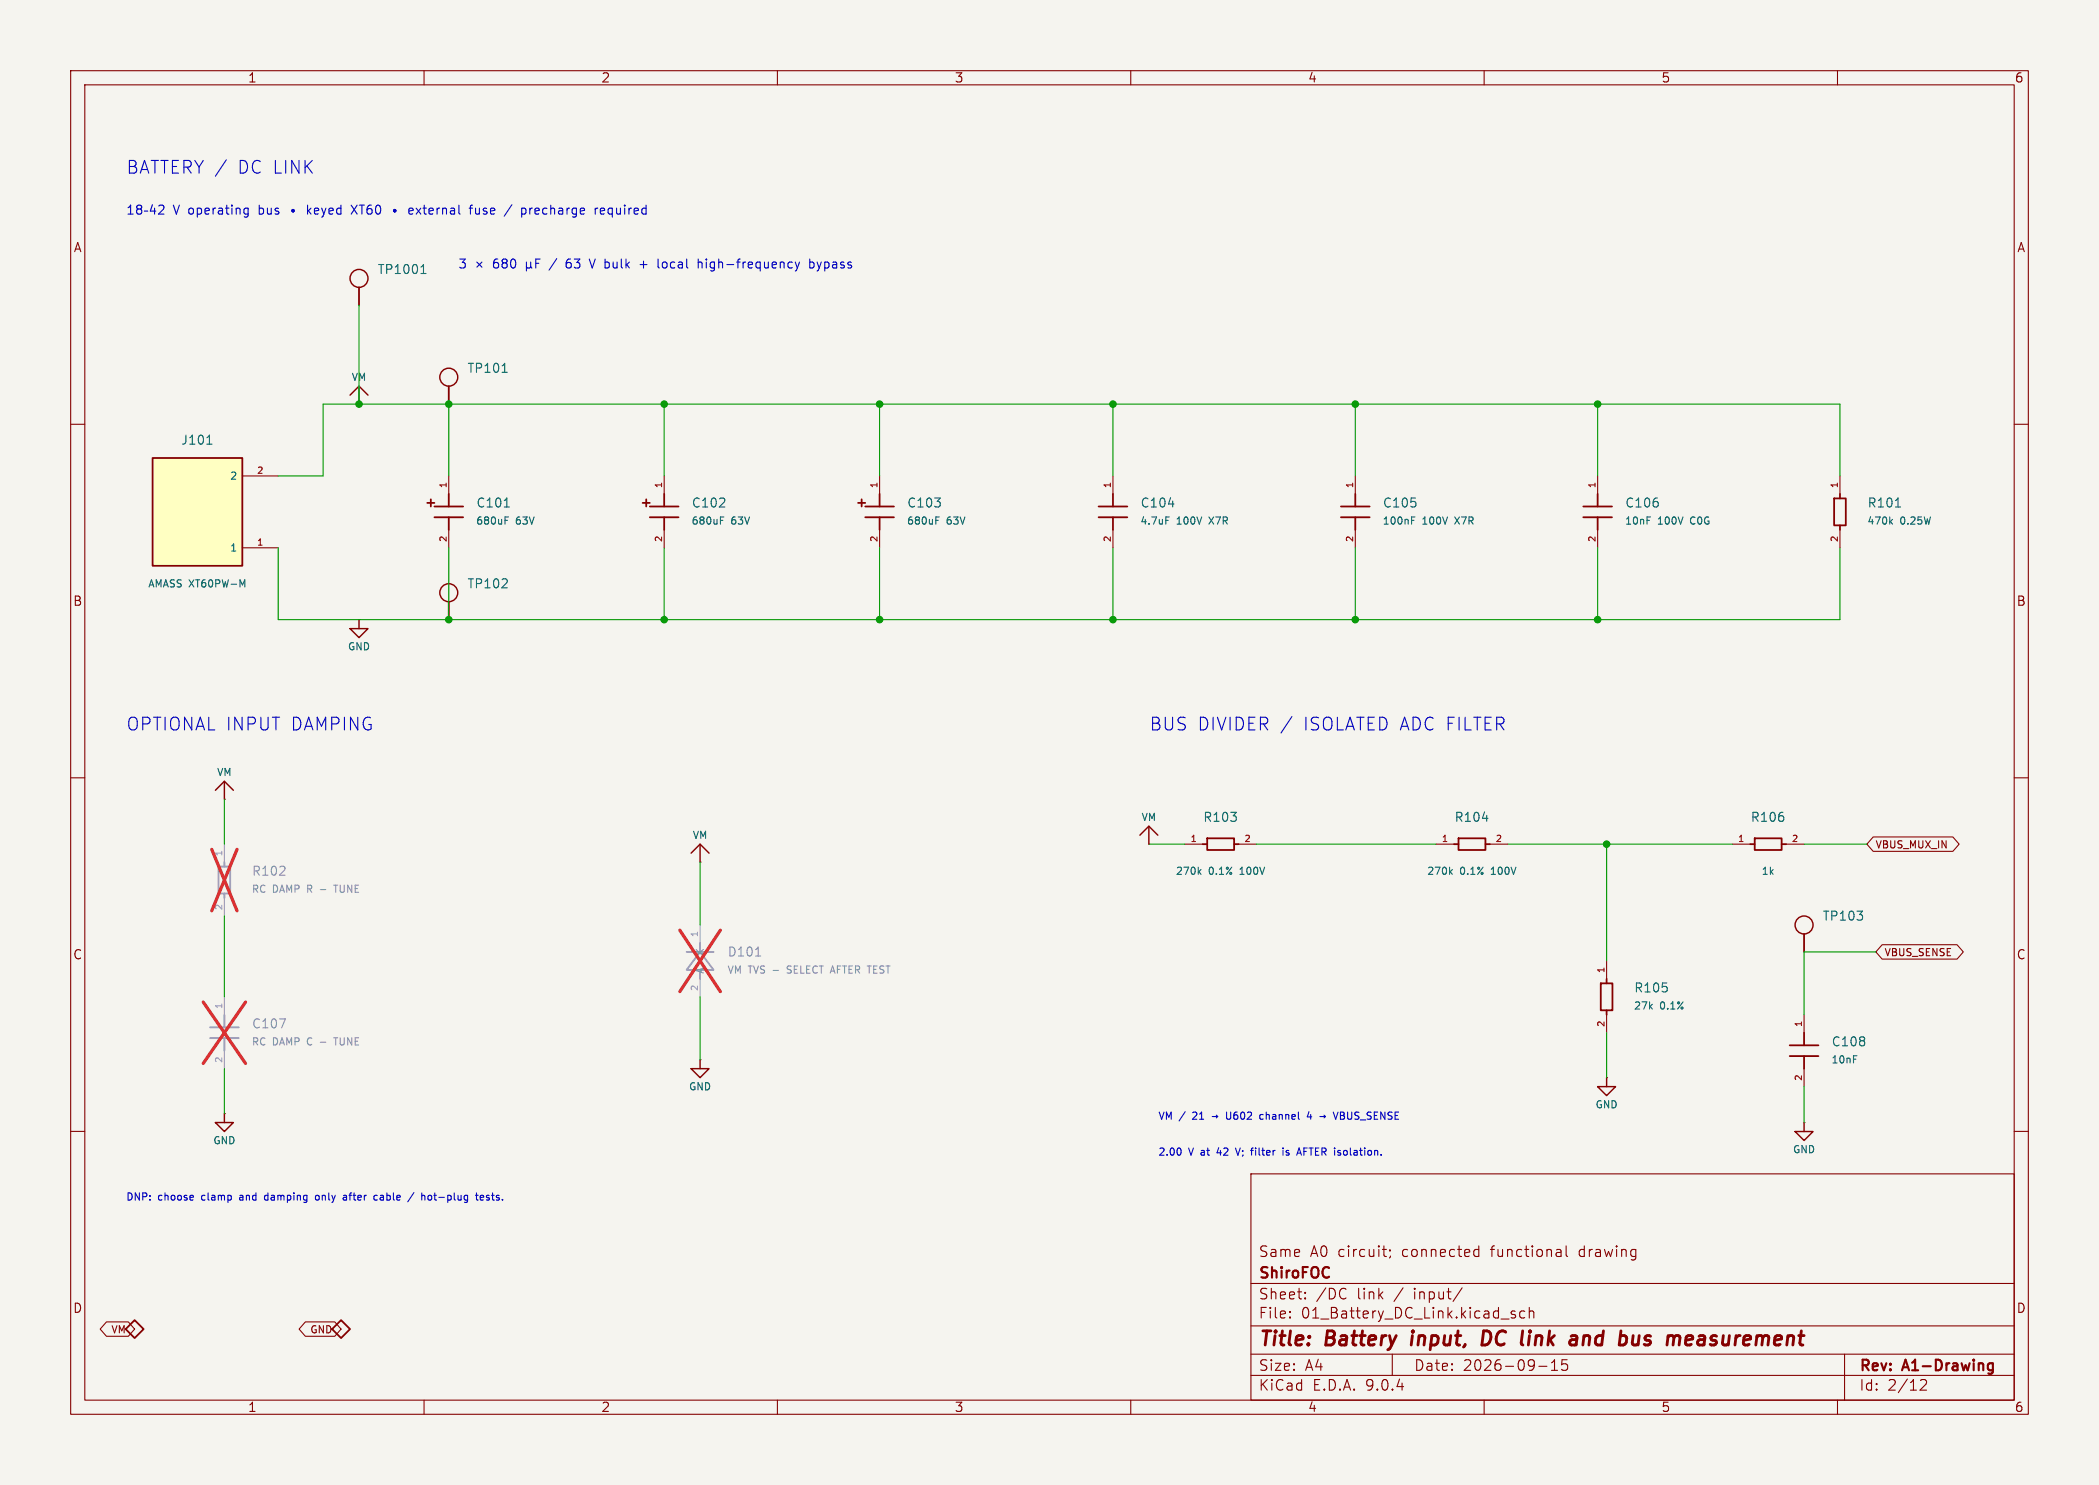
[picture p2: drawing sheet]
<svg xmlns="http://www.w3.org/2000/svg" width="297mm" height="210mm" viewBox="0 0 297 210" stroke-linecap="round" stroke-linejoin="round" font-family="sans-serif">
<path d="M0 0h297v210h-297z" fill="#f5f4ef" stroke="#f5f4ef" stroke-width=".14"/>
<g fill="none" stroke="#840000" stroke-width=".15">
<path d="M10 10h277v190h-277zM12 12h273v186h-273zM60 10v2M110 10v2M160 10v2M210 10v2M260 10v2M50.8 57.2h.1M10 60h2M63.5 67.3v2.6M63.5 74.9v2.6M94 67.3v2.6"/>
<path d="M94 74.9v2.6M191.8 67.3v2.6M191.8 74.9v2.6M226.1 67.3v2.6M226.1 74.9v2.6M260.3 67.3v2.6M260.3 74.9v2.6M285 60h2M50.8 87.6h.1M10 110h2M31.7 113h.1M203.2 119.4h2.5"/>
<path d="M210.8 119.4h2.6M245.1 119.4h2.5M252.7 119.4h2.6M285 110h2M227.3 135.9v2.5M31.7 157.5h.1M99.1 149.9h.1M227.3 152.4h.1M227.3 143.5v2.6M255.3 158.8h.1M255.3 143.5v2.6M255.3 151.1v2.6"/>
<path d="M10 160h2M177 166h108v32h-108zM195.6 176.7h.6M195.9 177.6l.3 .1M196.7 176.8v.1M196.7 176.8h-.1l.1 .1M196.7 177.6l-.1 .3M208.7 176.8l.1-.1 .4 .1M208.7 177.6l.1 .1 .4-.1M209.2 176.2v1.5M220.7 176.7l.2 .2v.8M220.9 177.6l-.2 .1"/>
<path d="M220.9 177.1h-.2M221.6 176.2v1.3l.2 .2M285 160h2M60 198v2M110 198v2M160 198v2M177 194.5h108M177 191.5h108M177 187.5h108M177 181.5h108M182.5 186.3h.1l-.1 .1M182.5 186.3v.1"/>
<path d="M182.5 185.5v.1M182.5 185.5h.1l-.1 .1M184.7 183.6v.1M184.7 183.6h-.1l.1 .1M184.7 182.8v.1M184.7 182.8h-.1l.1 .1M197 191.5v3M206.9 182.1l-1.3 2M210 198v2M213.8 185.7l.1 .1 .5 .2 .1 .1-.1 .2-.2 .1-.4-.1M214.4 185.5l-.4-.1-.2 .2M215.7 185.5l-.4-.1-.3 .3v.4l.2 .2 .1 .1 .4-.1"/>
<path d="M216.4 185.5a.37 .37 0 0 1 .6 .1v.8M216.4 184.9v1.5M217.7 193.2h1.2M219.5 193.8h.9M219.5 192.7l.5-.4v1.5M221.7 192.3h-.7v.7l.2-.1h.5l.1 .3-.1 .5-.2 .1h-.3l-.2-.1M260 198v2M261 191.5v6.5M272.6 195.4l-.1 .3-.8 .9h.9"/>
</g>
<path d="M281.6 192.8l.4 .1M282 192.8v1.2a.41 .41 0 0 1-.5 .3M282 193.7l-.4 .1" fill="none" stroke="#840000" stroke-width=".3"/>
<path d="M199.8 188.9l-.1 1.3M210.7 188.3l-.8-.1-.2 2h.5l.5-.3M216.5 188.2l.1 .1-.1 .1M224.1 188.9l-.1 1.3M224.7 188.9h-.3l-.3 .2M231.8 190l-.3 .2M231.9 188.9l-.1 1.3M238.9 188.9l.6 .1v.4l-1 .1M239.3 190.1l-.2 .1" fill="none" stroke="#840000" stroke-width=".4"/>
<g fill="none" stroke="#840000" stroke-width=".2">
<path d="M49.5 55.9l1.3-1.3 1.3 1.3M50.8 54.6v2.6M49.5 88.9h2.6l-1.3 1.3zM50.8 87.6v1.3M30.5 111.8l1.2-1.3 1.3 1.3M31.7 110.5v2.5M30.5 158.8h2.5l-1.3 1.2zM31.7 157.5v1.3M97.8 151.1h2.5l-1.2 1.3zM99.1 149.9v1.2M226.1 153.7h2.5l-1.3 1.2zM227.3 152.4v1.3"/>
<path d="M255.3 158.8v1.2M254 160h2.5l-1.2 1.3z"/>
<circle cx="50.8" cy="39.4" r="1.27"/>
<circle cx="63.5" cy="53.3" r="1.27"/>
<circle cx="63.5" cy="83.8" r="1.27"/>
</g>
<g fill="none" stroke="#840000" stroke-width=".25">
<path d="M50.8 40.6v2.6M63.5 54.6v2.6M60.5 71.1h1M61 70.6v1M61.5 71.6h4M61.5 73.2h4M63.5 69.9v1.7M63.5 73.2v1.7M90.9 71.1h1M91.4 70.6v1M91.9 71.6h4.1M91.9 73.2h4.1"/>
<path d="M94 69.9v1.7M94 73.2v1.7M189.7 71.6h4.1M189.7 73.2h4.1M191.8 69.9v1.7M191.8 73.2v1.7M224 71.6h4.1M224 73.2h4.1M226.1 69.9v1.7M226.1 73.2v1.7M259.5 70.5h1.7v3.8h-1.7zM260.3 69.9v.6"/>
<path d="M260.3 74.3v.6M63.5 85.1v2.5M205.7 119.4h.7M206.4 118.6h3.8v1.6h-3.8zM210.2 119.4h.6M247.6 119.4h.7M248.3 118.6h3.8v1.6h-3.8zM252.1 119.4h.6M226.5 139.1h1.7v3.8h-1.7zM227.3 138.4v.7M227.3 142.9v.6M253.2 147.8h4.1"/>
<path d="M253.2 149.4h4.1M255.3 146.1v1.7M255.3 149.4v1.7M17.8 188l1.2-1.3 1.3 1.3-1.3 1.2zM47 188l1.3-1.3 1.2 1.3-1.2 1.2z"/>
</g>
<g fill="none" stroke="#006464" stroke-width=".15">
<path d="M59.6 38.7h.7M59.8 37.6l.1-.2v1.3M71 52.6h.8M71.4 71.7h.7M71.5 73.1h.4M71.5 73.6h.3M101.9 73.1h.5M101.9 73.6h.4M199.7 73.1h.5M199.7 73.6h.4M233.1 73.1h.4M267.5 73.7l.3 .4"/>
<path d="M267.8 73.4l-.4 .4M268.2 71.7h.7M209.8 115.7h.7M205.2 123.3l.3 .4M205.5 123l-.4 .4M262.3 149.3h.4"/>
</g>
<path d="M30.9 122.6h1.7v3.8h-1.7zM31.7 121.9v.7M31.7 126.4v.6M29.7 145.3h4.1M29.7 146.8h4.1M31.7 143.5v1.8M31.7 146.8v1.8" fill="none" stroke="#9c9b98" stroke-width=".25"/>
<path d="M31.7 119.4v2.5M31.7 127v2.5M31.7 141v2.5M31.7 148.6v2.5" fill="none" stroke="#9c9b98" stroke-width=".15"/>
<path d="M47.2 125.2h.6M47.5 125.2v1M39.5 144.1h.9l-.6 1.3M47.2 146.8h.6M47.5 146.8v1" fill="none" stroke="#939391" stroke-width=".15"/>
<path d="M30 120.1l3.5 8.7M33.5 120.1l-3.5 8.7M28.8 141.7l5.9 8.7M34.7 141.7l-5.9 8.7" fill="none" stroke="#e12e31" stroke-width=".46"/>
<path d="M21.6 64.8h12.7v15.2h-12.7z" fill="#ffffc2"/>
<g fill="none" stroke="#840000" stroke-width=".25">
<path d="M21.6 64.8h12.7v15.2h-12.7zM121.4 71.1h1M121.9 70.6v1M122.4 71.6h4.1M122.4 73.2h4.1M124.5 69.9v1.7M124.5 73.2v1.7M155.4 71.6h4.1M155.4 73.2h4.1M157.5 69.9v1.7M157.5 73.2v1.7M170.2 119.4h.6"/>
<path d="M170.8 118.6h3.8v1.6h-3.8zM174.6 119.4h.7M255.3 132.1v2.5"/>
</g>
<g fill="none" stroke="#840000" stroke-width=".15">
<path d="M34.3 67.3h5.1M34.3 77.5h5.1M124.5 67.3v2.6M124.5 74.9v2.6M157.5 67.3v2.6M157.5 74.9v2.6M162.6 119.4h.1M167.6 119.4h2.6M175.3 119.4h2.5M265 118.4h11.3l.9 1-.9 1h-11.3l-.8-1zM99.1 121.9h.1M266.3 133.6h10.6l.9 1-.9 1h-10.6l-.9-1z"/>
<path d="M15.1 186.9h3.1l.8 1.1-.8 1h-3.1l-.9-1zM43.2 186.9h4.2l.9 1.1-.9 1h-4.2l-.9-1z"/>
</g>
<path d="M29.3 62.8h.7M132.4 73.1h.5M132.4 73.6h.4M165 73.1h.4M165.3 71.3h.8M34.3 82.7l.3-.7v1M169.6 123.3l.3 .4M169.9 123l-.3 .4" fill="none" stroke="#006464" stroke-width=".15"/>
<g fill="none" stroke="#840000" stroke-width=".2">
<path d="M99.1 119.4v2.5M161.3 118.1l1.3-1.3 1.2 1.3M162.6 116.8v2.6M97.8 120.7l1.3-1.3 1.2 1.3"/>
<circle cx="255.3" cy="130.8" r="1.27"/>
</g>
<path d="M97.2 134.6h3.8M99.1 134.6l1.9 2.6h-3.8zM99.1 133.4v1.2M99.1 137.2v1.2" fill="none" stroke="#9c9b98" stroke-width=".25"/>
<path d="M99.1 130.8v2.6M99.1 138.4v2.6" fill="none" stroke="#9c9b98" stroke-width=".15"/>
<path d="M106.9 135.2h.7M111.4 137.6h.1M111.4 136.7v.3" fill="none" stroke="#939391" stroke-width=".15"/>
<path d="M96.2 131.5l5.7 8.7M101.9 131.5l-5.7 8.7" fill="none" stroke="#e12e31" stroke-width=".46"/>
<g fill="none" stroke="#009600" stroke-width=".15">
<path d="M50.8 43.2v14M63.5 57.2v10.1M94 57.2v10.1M124.5 57.2v10.1M157.5 57.2v10.1M191.8 57.2v10.1M226.1 57.2v10.1M39.4 77.5v10.1h220.9v-10.1M39.4 67.3h6.3v-10.1h214.6v10.1M63.5 77.5v10.1M94 77.5v10.1M124.5 77.5v10.1"/>
<path d="M157.5 77.5v10.1M191.8 77.5v10.1M226.1 77.5v10.1M31.7 113v6.4M162.6 119.4h5M177.8 119.4h25.4M213.4 119.4h31.7M227.3 119.4v16.5M255.3 119.4h8.9M31.7 129.5v11.5M99.1 121.9v8.9M265.4 134.6h-10.1v8.9"/>
<path d="M31.7 151.1v6.4M99.1 141v8.9M227.3 146.1v6.3M255.3 153.7v5.1"/>
</g>
<g fill="none" stroke="#0000c2" stroke-width=".15">
<path d="M18.1 30.3h.7M18.1 29.4l.4-.4v1.3M19.6 29.6l-.3 .2 .1 .4 .2 .1 .3-.1 .2-.2v-.2l-.3-.2M19.6 29.6l-.3-.3 .3-.3h.2l.3 .3-.3 .3M19.6 29.6h.2M20.4 29.9h.5M21.6 29l-.3 .9h.8M21.9 29.4v.9M22.5 29.1l.2-.1h.3l.1 .1 .1 .3-.1 .2-.7 .7h.8M26.8 29.6l.2-.2 .3 .2 .1 .4-.1 .2-.3 .1-.2-.1zM27.9 29.5l.4-.1 .2 .3v.3l-.1 .2h-.5M27.9 29.4v1.3"/>
<path d="M29 29.9l.6-.2v-.2l-.4-.1-.2 .2 .1 .6h.5M30.2 29.4v.9M30.5 29.4l-.2 .1-.1 .2M30.9 29.5h.5l.1 .8M31.5 29.7l-.4 .1a.25 .25 0 0 0-.2 .2 .25 .25 0 0 0 .2 .3l.4-.1M31.9 29.4h.5M32 22.6l-1.5 2.3M32.1 29v1.1l.1 .1 .2 .1M32.8 29v.1M32.8 29.4v.9M33.4 29.6l.2-.2 .3 .1 .1 .8M33.4 29.4v.9"/>
<path d="M35.1 29.5l-.3-.1-.3 .3v.3l.1 .2h.5M35.1 29.4v1.1l-.2 .2-.3-.1M49.7 29l.8 1.3M50.5 29l-.8 1.3M55.7 29.7v.2M55.7 29.9l.2 .1M55.8 29.7v.2M55.9 29.6v.4M55.9 29.6l-.2 .1M55.9 29.6l.1 .1M56 29.9l-.1 .1M66.4 29.4h.5"/>
<path d="M66.9 29l-.3 .1v.1v1.1M67.3 29.4v.7l.2 .2M67.5 37.1l.7 .7M68.2 37.1l-.7 .7M70.4 36.6a.5 .5 0 0 0-.6 .6v.5l.2 .1 .3 .1 .2-.1 .1-.4-.2-.2-.3-.1-.3 .3M71.3 37.2l-.3-.3 .3-.3h.2l.3 .3-.3 .3M71.3 37.2l-.3 .2 .1 .4 .2 .1 .3-.1 .2-.1v-.3l-.3-.2M71.3 37.2h.2M72.4 29l-1.1 1.6M72.4 36.7l.2-.1a.69 .69 0 0 1 .3 1.2l-.2 .1a.69 .69 0 0 1-.3-1.1zM74.2 29.4l.2 .3v.3l-.2 .3M74.5 37.7l.2 .2h.2l.2-.2"/>
<path d="M74.5 37.1v1.2M75 29.4v.9M75.1 37.7l.2 .2M75.1 37.1v.6M75.2 29.4l-.2 .3M75.8 37.2h.4M76.4 36.6h-.6v1.3M80.7 36.6a.5 .5 0 0 0-.6 .6v.5l.1 .1 .4 .1 .2-.1v-.4l-.1-.2-.3-.1-.3 .3M81.3 36.6h.7l-.4 .5 .4 .1v.6l-.2 .1h-.4l-.1-.1M83.4 36.6l.4 1.3M84.2 29.4v.9M84.6 29.4l-.3 .1-.1 .2"/>
<path d="M84.9 29.9l.7-.2-.1-.2-.4-.1-.2 .2 .1 .6h.5M90.6 37.4h.9M91.1 36.9v1M93.1 36.6v1.1l.2 .2M94.1 37.1h-.3l-.1 .2 .1 .5 .3 .1M98.8 37.2l.2-.1h.3v.8M98.8 36.6v1.3M99.9 36.6v.2M112.5 37.1l.3 .8M112.8 37.9l-.1 .3M113.1 37.1l-.3 .8M114.6 37.1h.3l.3 .2v.4l-.1 .1h-.5"/>
<path d="M114.6 36.6v1.3M115.6 37.1l.3 .8-.1 .3-.2 .1M182.8 101.3l-1.5 2.4M171.5 157.9h.8M178.7 157.7l-.3-.1-.1 .2v.4h.4M185.2 157.2l-.2 .7h.6M185.5 157.6v.7M186.8 157.9h.7M187.3 157.7l.2 .2M187.5 157.9l-.2 .2M33.9 169.4v.3M37.8 169h-.2l-.2 .2 .1 .4 .3 .1"/>
<path d="M45.2 169.2l-.2-.2-.3 .1-.1 .1 .1 .5h.3l.2-.2M48.6 169.7h.4M48.6 169.1h.4v.6M49 169.3l-.4 .1M53.1 169l.3 .1M53.4 169.7h-.3M54.1 169l-.3 .1M54.2 169.3h-.3l-.1 .2v.2h.4M58.6 168.7l-.9 1.3M60.6 169.1l.3-.1 .2 .2v.3l-.2 .2h-.3v-.2zM67.3 169h.4M67.4 168.7v.9l.3 .1"/>
<path d="M68 169.4l.4-.1v-.2l-.3-.1-.1 .2v.5h.4M68.8 169.7h.4M69.2 169.1l-.2-.1-.2 .2 .1 .1 .3 .1M167 162.4l.1 .3-.1 .6M172.4 162.3l-.2 .7h.6M174.8 162.4l.4 1 .3-1M181.5 162.4h.1M181.5 162.7v.7M182 163.3h.4M182.4 162.7h-.3l-.1 .1v.2l.4 .1M184.5 162.8h.3M185 162.4h-.5v1"/>
</g>
<g fill="#009600" stroke="#009600" stroke-width=".15">
<circle cx="50.8" cy="57.2" r=".46"/>
<circle cx="63.5" cy="57.2" r=".46"/>
<circle cx="94" cy="57.2" r=".46"/>
<circle cx="63.5" cy="87.6" r=".46"/>
<circle cx="94" cy="87.6" r=".46"/>
<circle cx="124.5" cy="57.2" r=".46"/>
<circle cx="124.5" cy="87.6" r=".46"/>
<circle cx="157.5" cy="87.6" r=".46"/>
<circle cx="157.5" cy="57.2" r=".46"/>
<circle cx="191.8" cy="87.6" r=".46"/>
<circle cx="226.1" cy="87.6" r=".46"/>
<circle cx="227.3" cy="119.4" r=".46"/>
<circle cx="191.8" cy="57.2" r=".46"/>
<circle cx="226.1" cy="57.2" r=".46"/>
</g>
<g font-size="2.8" fill="#840000">
<text x="178" y="190.9">Title:</text>
<text x="187.7" y="190.9">Battery</text>
<text x="200.6" y="190.9">input,</text>
<text x="211.4" y="190.9">DC</text>
<text x="217.7" y="190.9">link</text>
<text x="225.4" y="190.9">and</text>
<text x="233.2" y="190.9">bus</text>
<text x="240.7" y="190.9">measurement</text>
</g>
<g font-size="2.5" fill="#0000c2">
<text x="17.8" y="24.9">BATTERY /</text>
<text x="33.7" y="24.9">DC LINK</text>
<text x="17.8" y="103.6">OPTIONAL INPUT DAMPING</text>
<text x="162.6" y="103.6">BUS DIVIDER /</text>
<text x="184.5" y="103.6">ISOLATED ADC FILTER</text>
</g>
<g font-size="2.1" fill="#840000">
<text x="178" y="178">Same</text>
<text x="185.4" y="178">A0 circuit;</text>
<text x="198.5" y="178">connected</text>
<text x="211.3" y="178">functional</text>
<text x="223.9" y="178">drawing</text>
<text x="178" y="184">Sheet:</text>
<text x="178" y="181.2">ShiroFOC</text>
<text x="186.2" y="184">/DC</text>
<text x="192.1" y="184">link</text>
<text x="197.5" y="184">/</text>
<text x="200.3" y="184">input/</text>
<text x="178" y="186.7">File:</text>
<text x="184.1" y="186.7">01_Battery_DC_Link.kicad_sch</text>
<text x="178" y="196.9">KiCad</text>
<text x="178" y="194.1">Size:</text>
<text x="184.7" y="194.1">A4</text>
<text x="185.7" y="196.9">E.D.A.</text>
<text x="193.3" y="196.9">9.0.4</text>
<text x="200" y="194.1">Date:</text>
<text x="207" y="194.1">2026-09-15</text>
<text x="263" y="194.3">Rev:</text>
<text x="263" y="196.9">Id:</text>
<text x="267.1" y="196.9">2/12</text>
<text x="269.4" y="194.3">A1-Drawing</text>
</g>
<g font-size="1.8" fill="#840000">
<text x="35" y="11.9">1</text>
<text x="85" y="11.9">2</text>
<text x="135" y="11.9">3</text>
<text x="185" y="11.9">4</text>
<text x="235" y="11.9">5</text>
<text x="285" y="11.9">6</text>
<text x="10.3" y="35.9">A</text>
<text x="285.3" y="35.9">A</text>
<text x="10.3" y="85.9">B</text>
<text x="285.3" y="85.9">B</text>
<text x="10.3" y="135.9">C</text>
<text x="285.3" y="135.9">C</text>
<text x="10.3" y="185.9">D</text>
<text x="285.3" y="185.9">D</text>
<text x="35" y="199.9">1</text>
<text x="85" y="199.9">2</text>
<text x="135" y="199.9">3</text>
<text x="185" y="199.9">4</text>
<text x="235" y="199.9">5</text>
<text x="285" y="199.9">6</text>
</g>
<g font-size="1.8" fill="#0000c2">
<text x="24.5" y="30.7">V</text>
<text x="36.9" y="30.7">bus</text>
<text x="41.4" y="30.7">þÿ &quot;keyed</text>
<text x="50.6" y="30.7">XT60</text>
<text x="56.4" y="30.7">þÿ &quot;external</text>
<text x="68" y="30.7">fuse</text>
<text x="73.2" y="30.7">/</text>
<text x="75.7" y="30.7">precharge</text>
<text x="86.3" y="30.7">required</text>
<text x="64.8" y="38.3">3</text>
<text x="78.3" y="38.3">/</text>
<text x="84.4" y="38.3">V bulk</text>
<text x="94.5" y="38.3">local</text>
<text x="100.4" y="38.3">high-frequency</text>
<text x="116.4" y="38.3">bypass</text>
</g>
<g font-size="1.8" fill="#006464">
<text x="53.3" y="39">TP1001</text>
<text x="66" y="52.9">TP101</text>
<text x="25.5" y="63.1">J101</text>
<text x="67.3" y="72">C101</text>
<text x="97.8" y="72">C102</text>
<text x="128.3" y="72">C103</text>
<text x="161.3" y="72">C104</text>
<text x="195.6" y="72">C105</text>
<text x="229.9" y="72">C106</text>
<text x="264.2" y="72">R101</text>
<text x="66" y="83.4">TP102</text>
<text x="170.2" y="116.4">R103</text>
<text x="205.7" y="116.4">R104</text>
<text x="247.6" y="116.4">R106</text>
<text x="257.8" y="130.4">TP103</text>
<text x="231.1" y="140.6">R105</text>
<text x="259.1" y="148.2">C108</text>
</g>
<g font-size="1.8" fill="#939391">
<text x="35.6" y="124.1">R102</text>
<text x="102.9" y="135.5">D101</text>
<text x="35.6" y="145.6">C107</text>
</g>
<g font-size="1.4" fill="#006464">
<text x="49.7" y="54.1">VM</text>
<text x="32.4" y="68">2</text>
<text x="67.3" y="74.4">680uF</text>
<text x="73" y="74.4">63V</text>
<text x="97.8" y="74.4">680uF</text>
<text x="103.5" y="74.4">63V</text>
<text x="128.2" y="74.4">680uF</text>
<text x="134" y="74.4">63V</text>
<text x="161.3" y="74.4">4.7uF</text>
<text x="166.5" y="74.4">100V</text>
<text x="171.3" y="74.4">X7R</text>
<text x="195.5" y="74.4">100nF</text>
<text x="201.3" y="74.4">100V</text>
<text x="206.1" y="74.4">X7R</text>
<text x="229.8" y="74.4">10nF</text>
<text x="234.6" y="74.4">100V</text>
<text x="239.4" y="74.4">C0G</text>
<text x="264.1" y="74.4">470k</text>
<text x="268.9" y="74.4">0.25W</text>
<text x="20.9" y="83.3">AMASS XT60PW-M</text>
<text x="32.4" y="78.2">1</text>
<text x="49.1" y="92.2">GND</text>
<text x="30.6" y="110">VM</text>
<text x="97.9" y="118.8">VM</text>
<text x="161.4" y="116.3">VM</text>
<text x="166.3" y="123.9">270k</text>
<text x="171" y="123.9">0.1%</text>
<text x="175.6" y="123.9">100V</text>
<text x="201.8" y="123.9">270k</text>
<text x="206.6" y="123.9">0.1%</text>
<text x="211.2" y="123.9">100V</text>
<text x="249.2" y="123.9">1k</text>
<text x="231.1" y="143">27k</text>
<text x="234.9" y="143">0.1%</text>
<text x="97.4" y="154.4">GND</text>
<text x="259" y="150.6">10nF</text>
<text x="225.7" y="156.9">GND</text>
<text x="30.1" y="162">GND</text>
<text x="253.6" y="163.3">GND</text>
</g>
<g font-size="1.4" fill="#840000">
<text x="265.3" y="120.2">VBUS_MUX_IN</text>
<text x="266.6" y="135.4">VBUS_SENSE</text>
<text x="15.6" y="188.8">VM</text>
<text x="43.8" y="188.8">GND</text>
</g>
<g font-size="1.4" fill="#939391">
<text x="35.5" y="126.5">RC</text>
<text x="38.6" y="126.5">DAMP</text>
<text x="43.7" y="126.5">R</text>
<text x="45.7" y="126.5">-</text>
<text x="48" y="126.5">TUNE</text>
<text x="99.8" y="137.8" transform="rotate(-90 99.8 137.8)">A</text>
<text x="99.8" y="135.3" transform="rotate(-90 99.8 135.3)">K</text>
<text x="102.8" y="137.9">VM TVS -</text>
<text x="111.8" y="137.9">SELECT AFTER TEST</text>
<text x="35.5" y="148.1">RC</text>
<text x="38.6" y="148.1">DAMP</text>
<text x="43.7" y="148.1">C</text>
<text x="45.7" y="148.1">-</text>
<text x="48" y="148.1">TUNE</text>
</g>
<g font-size="1.4" fill="#0000c2">
<text x="163.8" y="158.7">VM /</text>
<text x="169" y="158.7">21</text>
<text x="171.9" y="158.7">þÿ!’U602</text>
<text x="179.2" y="158.7">channel</text>
<text x="188.2" y="158.7">þÿ!’VBUS_SENSE</text>
<text x="163.8" y="163.8">2.00</text>
<text x="168.2" y="163.8">V at</text>
<text x="172.7" y="163.8">42</text>
<text x="175.6" y="163.8">V;</text>
<text x="178" y="163.8">filter</text>
<text x="182.7" y="163.8">is</text>
<text x="185.1" y="163.8">AFTER isolation.</text>
<text x="17.8" y="170.1">DNP:</text>
<text x="22.4" y="170.1">choose</text>
<text x="28.7" y="170.1">clamp</text>
<text x="34.4" y="170.1">and</text>
<text x="38.1" y="170.1">damping</text>
<text x="45.6" y="170.1">only</text>
<text x="49.8" y="170.1">after</text>
<text x="54.4" y="170.1">cable</text>
<text x="59.5" y="170.1">/</text>
<text x="61.6" y="170.1">hot-plug</text>
<text x="69.6" y="170.1">tests.</text>
</g>
<g font-size="1.2" fill="#a90000">
<text x="36.3" y="67.1">2</text>
<text x="63.2" y="69.1" transform="rotate(-90 63.2 69.1)">1</text>
<text x="93.7" y="69.1" transform="rotate(-90 93.7 69.1)">1</text>
<text x="124.2" y="69.1" transform="rotate(-90 124.2 69.1)">1</text>
<text x="157.2" y="69.1" transform="rotate(-90 157.2 69.1)">1</text>
<text x="191.5" y="69.1" transform="rotate(-90 191.5 69.1)">1</text>
<text x="225.8" y="69.1" transform="rotate(-90 225.8 69.1)">1</text>
<text x="260.1" y="69.1" transform="rotate(-90 260.1 69.1)">1</text>
<text x="36.3" y="77.2">1</text>
<text x="63.2" y="76.8" transform="rotate(-90 63.2 76.8)">2</text>
<text x="93.7" y="76.8" transform="rotate(-90 93.7 76.8)">2</text>
<text x="124.2" y="76.8" transform="rotate(-90 124.2 76.8)">2</text>
<text x="157.2" y="76.8" transform="rotate(-90 157.2 76.8)">2</text>
<text x="191.5" y="76.8" transform="rotate(-90 191.5 76.8)">2</text>
<text x="225.8" y="76.8" transform="rotate(-90 225.8 76.8)">2</text>
<text x="260.1" y="76.8" transform="rotate(-90 260.1 76.8)">2</text>
<text x="168.3" y="119.1">1</text>
<text x="176" y="119.1">2</text>
<text x="203.9" y="119.1">1</text>
<text x="211.5" y="119.1">2</text>
<text x="245.8" y="119.1">1</text>
<text x="253.4" y="119.1">2</text>
<text x="227.1" y="137.7" transform="rotate(-90 227.1 137.7)">1</text>
<text x="227.1" y="145.3" transform="rotate(-90 227.1 145.3)">2</text>
<text x="255" y="145.3" transform="rotate(-90 255 145.3)">1</text>
<text x="255" y="153" transform="rotate(-90 255 153)">2</text>
</g>
<g font-size="1.2" fill="#a5a4a2">
<text x="31.5" y="121.2" transform="rotate(-90 31.5 121.2)">1</text>
<text x="31.5" y="128.8" transform="rotate(-90 31.5 128.8)">2</text>
<text x="98.8" y="132.6" transform="rotate(-90 98.8 132.6)">1</text>
<text x="31.5" y="142.8" transform="rotate(-90 31.5 142.8)">1</text>
<text x="98.8" y="140.3" transform="rotate(-90 98.8 140.3)">2</text>
<text x="31.5" y="150.4" transform="rotate(-90 31.5 150.4)">2</text>
</g>
</svg>
